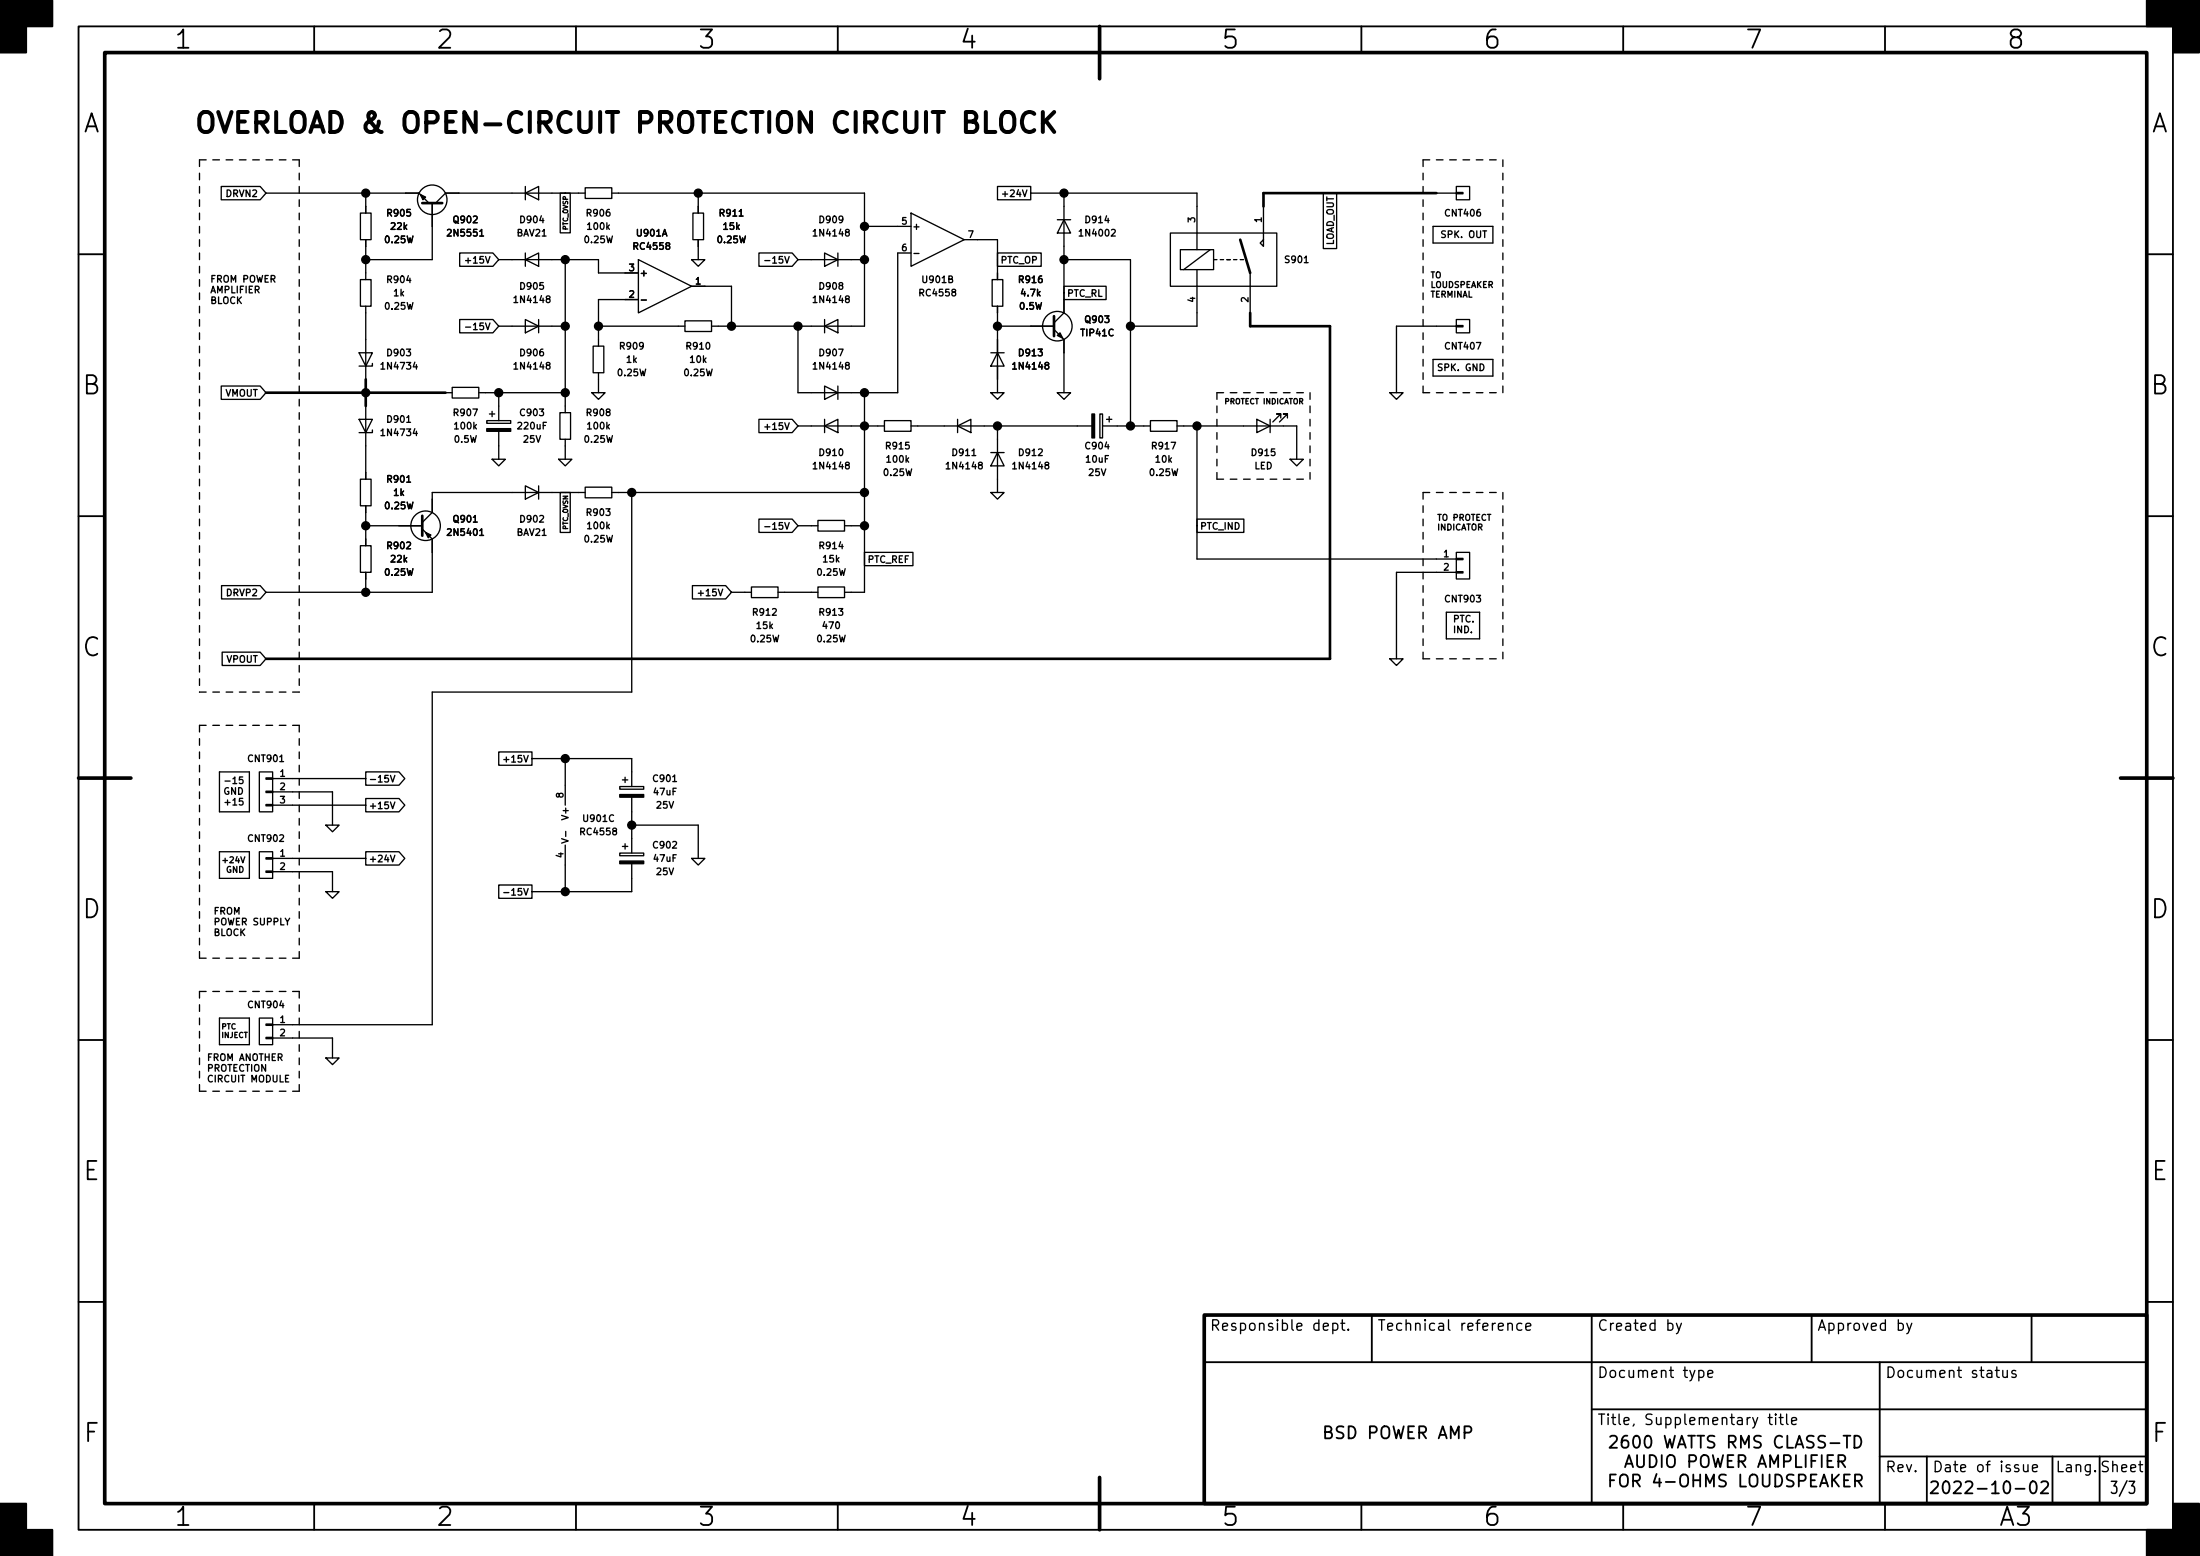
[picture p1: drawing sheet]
<svg xmlns="http://www.w3.org/2000/svg" width="420mm" height="297mm" viewBox="0 0 420 297" stroke-linecap="round" stroke-linejoin="round" font-family="sans-serif">
<g fill="none" stroke="#000" stroke-width=".35">
<path d="M15 5h400v287h-400zM60 5v5M110 5v5M160 5v5M210 5v5M260 5v5M310 5v5M360 5v5M15 48.5h5M410 48.5h5M15 98.5h5M410 98.5h5"/>
<path d="M15 148.5h5M410 148.5h5M15 198.5h5M410 198.5h5M15 248.5h5M262 251v9M304 251v36M346 251v9M388 251v9M410 248.5h5M230 260h180M304 269h106"/>
<path d="M307.5 274.3l.3-.2h.6a.62 .62 0 0 1 .3 1l-1.3 1.3h1.4M310.6 279.4h1.1M310.8 274.1a.91 .91 0 0 0-1.1 1v.8l.2 .4 .7 .1 .3-.2 .1-.8-.2-.3-.7-.1-.4 .4M312.2 274.2a.55 .55 0 0 1 .9 .3 1.19 1.19 0 0 1-.7 1.9 1.53 1.53 0 0 1-.2-2.2zM312.7 277.8v1.8l.4 .5h.4l.5-.5v-1.8M314.4 274.2a.55 .55 0 0 1 .9 .3 1.19 1.19 0 0 1-.7 1.9 1.53 1.53 0 0 1-.2-2.2zM315.1 277.8a1.21 1.21 0 0 1 1.3 .7 1.21 1.21 0 0 1-.5 1.5l-.8 .1zM317.4 277.8v2.3M317.9 274.1l.6 2.3 .4-1.7 .4 1.7 .6-2.3M318.7 277.9a.77 .77 0 0 1 .8-.1 .77 .77 0 0 1 .4 .7v.8a.77 .77 0 0 1-.8 .8 .77 .77 0 0 1-.8-.8v-.8l.2-.4zM320.4 276.4l.8-2.3 .8 2.3M320.6 275.7h1.1"/>
<path d="M322.4 274.1h1.3M322.6 279h.9a.62 .62 0 0 0 .5-.6 .62 .62 0 0 0-.5-.6h-.9v2.3M323.1 274.1v2.3M324.1 274.1h1.4M324.8 274.1v2.3M324.9 278.1a.77 .77 0 0 1 .9-.3 .77 .77 0 0 1 .5 .7v.8a.77 .77 0 0 1-.7 .8 .77 .77 0 0 1-.8-.8zM327.1 277.8l.6 2.3 .4-1.7 .4 1.7 .6-2.3M327.4 274.2l-.8-.1a.56 .56 0 0 0-.5 .5 .56 .56 0 0 0 .5 .6 .84 .84 0 0 1 .8 .5 .59 .59 0 0 1-.4 .7l-.9-.1M330 278.9h.7M330.2 275.3h.9a.62 .62 0 0 0 .4-.6 .62 .62 0 0 0-.4-.6h-.9v2.3M330.7 275.3l.8 1.1M331.1 277.8h-1.1v2.3h1.1"/>
<path d="M332 279h.9a.62 .62 0 0 0 .5-.6 .62 .62 0 0 0-.5-.6h-.9v2.3M332.5 276.4v-2.3l.7 1.6 .8-1.6v2.3M332.6 279l.8 1.1M336 279.4h1.1M336.3 274.2l-.9-.1a.56 .56 0 0 0-.4 .5 .56 .56 0 0 0 .4 .6 .84 .84 0 0 1 .9 .5 .59 .59 0 0 1-.4 .7l-.9-.1M340.4 274.3a.92 .92 0 0 0-1.2 0 .92 .92 0 0 0-.3 1.1 .86 .86 0 0 0 .5 .9 .86 .86 0 0 0 1-.1M340.7 279h.9a.62 .62 0 0 0 .4-.6 .62 .62 0 0 0-.4-.6h-.9v2.3M341.3 274.1v2.3h1.1M342.9 276.4l.7-2.3 .8 2.3M343 277.8v2.3h1.1M343.1 275.7h1.1M344.9 277.8v2.3"/>
<path d="M345.9 278.9h.8M346.4 274.2l-.9-.1a.56 .56 0 0 0-.4 .5 .56 .56 0 0 0 .4 .6 .85 .85 0 0 1 .9 .5 .59 .59 0 0 1-.5 .7l-.8-.1M347 277.8h-1.1v2.3M347.9 277.8v2.3M348.6 274.2l-.9-.1a.56 .56 0 0 0-.4 .5 .56 .56 0 0 0 .4 .6 .84 .84 0 0 1 .9 .5 .59 .59 0 0 1-.5 .7l-.8-.1M349 278.9h.8M349.6 275.5h1.7M350.1 277.8h-1.1v2.3h1.1M351.1 279h.9a.62 .62 0 0 0 .4-.6 .62 .62 0 0 0-.4-.6h-.9v2.3M351.6 279l.8 1.1M352.1 274.1h1.3M352.7 274.1v2.3"/>
<path d="M354.2 274.1a1.21 1.21 0 0 1 1.3 .7 1.21 1.21 0 0 1-.5 1.5l-.8 .1zM359 278h51M359 260v27M368 278v9M392 278v9M401 278v9M60 287v5M110 287v5M160 287v5M210 287v5M260 287v5M307.5 282.6h.8"/>
<path d="M308.6 281.5h-1.1v2.3M309.5 281.8a.77 .77 0 0 1 .9-.3 .77 .77 0 0 1 .5 .7v.8a.77 .77 0 0 1-.8 .8 .77 .77 0 0 1-.7-.8zM310 287v5M310.3 280.1l.8-2.3 .8 2.3M311.9 282.7h.9a.62 .62 0 0 0 .4-.6 .62 .62 0 0 0-.4-.6h-.9v2.3M312.4 282.7l.8 1.1M316.4 281.4l-.6 1.6h1.5M316.9 282.2v1.6M318.1 282.9h1.8M321.2 281.6a.77 .77 0 0 1 .8-.1 .77 .77 0 0 1 .4 .7v.8a.77 .77 0 0 1-.8 .8 .77 .77 0 0 1-.7-.8v-.8l.1-.4zM323.4 282.6h1.3M323.4 281.5v2.3"/>
<path d="M324.7 281.5v2.3M325.8 283.8v-2.3l.8 1.6 .7-1.6v2.3M329.6 281.6l-.9-.1a.56 .56 0 0 0-.4 .5 .56 .56 0 0 0 .4 .6 .84 .84 0 0 1 .9 .5 .59 .59 0 0 1-.4 .7l-.9-.1M332.4 281.5v2.3h1.1M334.2 281.8a.77 .77 0 0 1 .9-.3 .77 .77 0 0 1 .6 .7v.8a.77 .77 0 0 1-.8 .8 .77 .77 0 0 1-.8-.8zM335.8 280.1l.7-2.3 .8 2.3M336.6 281.5v1.8l.5 .5h.4l.5-.5v-1.8M338.1 280.1v-2.3l.7 1.6 .8-1.6v2.3M339 281.5a1.21 1.21 0 0 1 1.4 .7 1.21 1.21 0 0 1-.5 1.5l-.9 .1zM342.6 281.6l-.9-.1a.56 .56 0 0 0-.5 .5 .56 .56 0 0 0 .5 .6 .85 .85 0 0 1 .9 .5 .59 .59 0 0 1-.5 .7l-.9-.1M343.5 282.7h.9a.62 .62 0 0 0 .5-.6 .62 .62 0 0 0-.5-.6h-.9v2.3M345.8 282.6h.8"/>
<path d="M346.9 281.5h-1.1v2.3h1.1M347.6 283.8l.8-2.3 .7 2.3M347.8 283.1h1.1M349.9 281.5v2.3M350.2 282.5l1 1.3M351.2 281.5l-1.3 1.3M352.2 282.6h.8M353.3 281.5h-1.1v2.3h1.1M354.3 282.7h.8a.62 .62 0 0 0 .5-.6 .62 .62 0 0 0-.5-.6h-.8v2.3M354.8 282.7l.8 1.1M360 287v5M368.8 283l.3-.2h.6a.62 .62 0 0 1 .3 1l-1.3 1.3h1.4"/>
<path d="M389.8 283l.4-.2h.5a.62 .62 0 0 1 .4 1l-1.4 1.3h1.5"/>
</g>
<path d="M20 10h390v277h-390zM210 5v10M15 148.5h10M405 148.5h10M230 251h180v36h-180zM210 282v10" fill="none" stroke="#000" stroke-width=".7"/>
<path d="M0 0h10v5h-5v5h-5zM410 0h10v10h-5v-5h-5zM0 287h5v5h5v5h-10zM415 287h5v10h-10v-5h5z" fill="#000" stroke="#000" stroke-width=".35"/>
<g fill="none" stroke="#000" stroke-width=".25">
<path d="M42.2 35.6h7.5l1.1 1.3-1.1 1.2h-7.5zM50.8 36.9h29.2l1.9 1.9M69.8 36.9v3.8M82.5 38.8v10.8h-12.7M100.3 36.9l2.6-1.3v2.5zM100.3 35.6v2.5M107 36.9h1.9v7.6h-1.9zM111.8 35.9h5v2h-5zM111.8 36.9h-26.7l-1.9 1.9M116.8 36.9h48.3v25.4h-29.2M133.3 36.9v3.8M190.5 35.6h6.3v2.5h-6.3z"/>
<path d="M191.5 37h.9M196.8 36.9h31.8v10.8M203.2 36.9v22.8l-1.9 1.9M241.3 39.4v6.4M252.7 36.9h2.6v10.6h-2.6zM274.3 36.9h3.8M278.1 36.7h1.3v.3h-1.3zM278.1 35.6h2.6v2.5h-2.6zM68.8 53.4h2.1v5.1h-2.1zM68.8 40.7h2.1v5.1h-2.1zM69.8 45.8v7.6M69.8 58.5v13.9"/>
<path d="M87.8 48.3h6.3l1.1 1.3-1.1 1.2h-6.3zM88.9 49.7h1M91.6 45.1h.7M95.2 49.6h19.1v2.5h7.6M100.3 49.6l2.6-1.3v2.5zM100.3 48.3v2.5M107.9 49.6v29.2M121.9 49.6l10.2 5-10.2 5.1zM121.9 57.2h-7.6v8.9M122.5 57.3h.9M132.1 49.6h2.5l-1.3 1.2zM132.1 54.6h7.6v7.7"/>
<path d="M132.3 40.7h2.1v5.1h-2.1zM133.3 45.8v3.8M144.9 48.3h6.4l1.1 1.3-1.1 1.2h-6.4zM146.1 49.7h.9M152.4 49.6h12.7M157.5 48.3l2.5 1.3-2.5 1.2zM160 48.3v2.5M165.1 43.2h8.9M174 40.7l10.1 5.1-10.1 5zM174 48.3h-2.6v26.7h-19v-12.7M174.5 48.4h1M184.1 45.8h6.4v7.6"/>
<path d="M189.5 53.4h2v5.1h-2zM190.5 48.3h8.3v2.5h-8.3zM190.5 58.5v16.5M201.9 41.9h2.6M203.2 41.9l1.3 2.6h-2.6zM203.2 54.6h8v2.6h-8zM203.2 49.6h12.7v31.7M223.5 44.5h20.3v10.1h-20.3zM225.4 47.7h6.4v3.8h-6.4zM228.6 51.5v10.8h-12.7M231.1 47.7l-5 3.8M231.8 49.6h.6"/>
<path d="M233 49.6h.7M234.3 49.6h.6M235.6 49.6h.6M236.9 49.6h.6M238.8 52.1v7.6M241.3 45.8v1.2l-.6-.6zM273.7 43.2h11.4v3.2h-11.4zM283.2 44.1h.7M42.2 73.7h7.5l1.1 1.3-1.1 1.2h-7.5zM68.6 67.3h2.5l-1.3 2.6zM69.8 77.5v14M71.1 69.4v.5h-2.5"/>
<path d="M85.1 75h1.3M86.4 74h5v2h-5zM87.8 61h6.3l1.1 1.3-1.1 1.2h-6.3zM88.9 62.4h1M91.4 75h16.5M93.5 79h1M94 78.5v1M95.2 62.3h12.7M95.2 75v5.3M100.3 61l2.6 1.3-2.6 1.2zM102.9 61v2.5M106.9 78.8h2.1v5.1h-2.1z"/>
<path d="M113 75h2.6l-1.3 1.2zM113.3 66.1h2v5.1h-2zM114.3 71.2v3.8M114.3 62.3h16.5M130.8 61.3h5.1v2h-5.1zM157.5 62.3l2.5-1.3v2.5zM157.5 73.7l2.5 1.3-2.5 1.2zM157.5 61v2.5M160 73.7v2.5M165.1 75v38.1h-3.8M189.2 75h2.6l-1.3 1.2zM189.2 67.3h2.6"/>
<path d="M190.5 67.3l1.3 2.6h-2.6zM190.5 62.3h10.8M201.3 62.9l1.9 1.9v10.2M201.9 75h2.6l-1.3 1.2zM210.1 79h.5v4.6h-.5zM211.8 79.5v1.1M244.6 79.8v-.8h-.8h.8l-1.5 1.6M245.9 79.8v-.8h-.8h.8l-1.6 1.6M265.4 75h2.6l-1.3 1.2zM273.7 68.6h11.4v3.2h-11.4zM278.1 62.1h1.3v.3h-1.3zM278.1 61h2.6v2.5h-2.6z"/>
<path d="M278.1 62.3h-11.4v12.7M282.7 69.5a.64 .64 0 0 1 .7 .6 .64 .64 0 0 1-.7 .6zM68.6 80h2.5l-1.3 2.6zM68.8 91.5h2.1v5.1h-2.1zM69.8 96.6v7.6M71.1 82.1v.5h-2.5M93 80.3h4.5v.5h-4.5zM94 87.7h2.5l-1.3 1.2zM95.2 82.3v5.4M100.3 92.7l2.6 1.3-2.6 1.3zM102.9 92.7v2.6M106.7 87.7h2.5l-1.3 1.2z"/>
<path d="M107 94h1.9v7.6h-1.9zM107.9 83.9v3.8M111.8 93h5v2h-5zM111.8 94h-29.3v3.8l-1.9 1.9M116.8 94h48.3M120.6 94v38.1h-38.1v63.5h-30.4M144.9 80h6.4l1.1 1.3-1.1 1.3h-6.4zM144.9 99.1h6.4l1.1 1.3-1.1 1.2h-6.4zM146.1 81.5h.9M152.4 81.3h16.5M156.2 99.4h5.1v2h-5.1zM157.5 81.3l2.5-1.3v2.6z"/>
<path d="M157.5 80v2.6M168.9 80.3h5.1v2h-5.1zM174 81.3h34.5M182.9 81.3l2.5-1.3v2.6zM182.9 80v2.6M189.2 94h2.6l-1.3 1.3zM189.2 86.4h2.6M190.5 86.4l1.3 2.5h-2.6zM190.5 81.3v12.7M210.6 81.3h9.1M211.3 80h1M219.7 80.3h5.1v2h-5.1z"/>
<path d="M224.8 81.3h22.8v6.4M228.6 99.1h9v2.5h-9zM228.6 81.3v25.4h49.5M240 80l2.6 1.3-2.6 1.3zM242.6 80v2.6M246.4 87.7h2.5l-1.3 1.2zM42.3 111.8h7.4l1.1 1.3-1.1 1.2h-7.4zM68.8 104.2h2.1v5.1h-2.1zM69.8 109.3v3.8M69.8 100.4h10.8M80.6 101l1.9 1.9v10.2h-31.7M91.6 102.2h.7"/>
<path d="M132.2 111.8h6.4l1.1 1.3-1.1 1.2h-6.4zM133.4 113.2h.9M139.7 113.1h3.8M143.5 112.1h5.1v2h-5.1zM146.1 100.5h.9M148.6 113.1h7.6M152.4 100.4h3.8M156.2 112.1h5.1v2h-5.1zM161.3 100.4h3.8M165.1 105.4h9.3v2.6h-9.3zM276.2 116.9h6.4v5.1h-6.4zM278.1 109.1h1.3v.3h-1.3z"/>
<path d="M278.1 106.6h1.3v.2h-1.3zM278.1 105.4h2.6v5.1h-2.6zM278.1 109.3h-11.4v16.5M42.4 124.5h7.3l1.1 1.3-1.1 1.2h-7.3zM265.4 125.8h2.6l-1.3 1.2zM41.9 147.4h5.7v7.6h-5.7zM46.4 148.3h-.6l-.1 .6 .2-.1 .4 .1 .1 .1v.5l-.2 .1-.5-.1M46.4 152.4h-.6l-.1 .6 .2-.1 .4 .1 .1 .1v.5l-.2 .1-.5-.1M49.5 147.4h2.6v7.6h-2.6zM50.8 153.6h1.3v.2h-1.3zM50.8 151h1.3v.3h-1.3zM50.8 148.5h1.3v.3h-1.3z"/>
<path d="M52.1 148.6h17.7M52.1 151.2h11.4v6.3M52.1 153.7h17.7M62.2 157.5h2.6l-1.3 1.3zM69.8 152.4h6.4l1.1 1.3-1.1 1.3h-6.4zM69.8 147.4h6.4l1.1 1.2-1.1 1.3h-6.4zM74.6 153.1l.4 1.3 .4-1.3M74.6 148l.4 1.3 .4-1.3M95.2 143.5h6.4v2.6h-6.4zM96.2 145h1M101.6 144.8h19v5.4M107.9 144.8v8.9"/>
<path d="M108 158.7v1M118.4 150.2h4.5v.5h-4.5zM118.9 148.9h1M119.4 148.4v1M120.6 157.5h12.7v6.4M120.6 152.2v10.7M41.9 162.6h5.7v5.1h-5.7zM46 163.6l.4 1.1 .4-1.1M49.5 162.6h2.6v5.1h-2.6zM50.8 166.3h1.3v.2h-1.3zM50.8 163.7h1.3v.3h-1.3zM52.1 163.9h17.7"/>
<path d="M52.1 166.4h11.4v3.8M62.2 170.2h2.6l-1.3 1.3zM69.8 162.6h6.4l1.1 1.3-1.1 1.2h-6.4zM74.6 163.3l.4 1.2 .4-1.2M95.2 168.9h6.4v2.6h-6.4zM96.2 170.4h1M107.3 160.1l1.2 .4-1.2 .5M107.9 161.3v8.9M118.4 162.9h4.5v.5h-4.5zM118.9 161.6h1M119.4 161.1v1M120.6 164.9v5.3h-19"/>
<path d="M132.1 163.9h2.5l-1.3 1.2zM41.9 194.3h5.7v5.1h-5.7zM49.5 194.3h2.6v5.1h-2.6zM50.8 198h1.3v.3h-1.3zM50.8 195.5h1.3v.2h-1.3zM52.1 198.2h11.4v3.8M62.2 202h2.6l-1.3 1.2zM254.5 252.7l.6-.1 .4 .4v.6l-.2 .2h-.8M254.5 252.6v2M256.1 252.6h.7M256.4 251.9v1.8v.1l.4 .1M257.5 253.8v.1l-.1-.1h.1v.1"/>
<path d="M288 252.8a.5 .5 0 0 1 .8 .1v1M290.6 252.7l-.5-.1-.4 .4v.6l.2 .2h.7M291.4 253.3l1-.2-.1-.4-.6-.1-.3 .3 .1 .9h.8M320.2 252.6l.4 1.3M321.1 252.6l-.7 1.8-.2 .2M364.2 252.6l.4 1.3M365.1 252.6l-.7 1.8-.2 .2M324.4 261.7l.6-.1 .4 .4v.6l-.2 .2h-.8M326.2 262.3l.9-.2-.1-.4-.6-.1-.2 .3 .1 .9h.7M337.7 270.6h.7M338 269.9v1.8l.1 .1 .3 .1M339.1 269.9v.2l.1-.1-.1-.1v.2"/>
<path d="M339.1 270.6v1.3M339.8 270.6h.7M340.1 269.9v1.8l.1 .1 .3 .1M341.2 269.9v1.8l.3 .2M342.2 271.3l.9-.2-.1-.4-.5-.1-.3 .3 .1 .9h.7M381.1 261.6h.7M381.4 260.9v1.8v.1l.4 .1M382.5 261.6l.1 1.2a.54 .54 0 0 0 .8 0M383.4 261.6v1.3M385 261.7l-.5-.1-.3 .3 .1 .3 .7 .2 .1 .2-.1 .2h-.8M386.4 279.6l.1 1.2a.54 .54 0 0 0 .8 0M387.3 279.6v1.3"/>
<path d="M408.4 279.6h.8M408.7 278.9v1.8l.1 .1 .4 .1M388.2 280.3l.9-.2-.1-.4-.6-.1-.2 .3 .1 .9h.7"/>
<circle cx="82.5" cy="38.1" r="2.82"/>
<circle cx="201.9" cy="62.3" r="2.82"/>
<circle cx="81.3" cy="100.4" r="2.82"/>
</g>
<path d="M80.6 38.8h3.9M274.3 36.9h-33v2.5M236.9 45.8l1.9 6.3M238.8 59.7v2.6h15.2v63.5h-203.2M50.8 75h34.3M69.8 72.4v5.1M201.3 60.4v3.8M80.6 98.5v3.8" fill="none" stroke="#000" stroke-width=".51"/>
<g fill="#000" stroke="#000" stroke-width=".25">
<path d="M80.3 37.1l1 .5-.5 .5zM201.9 64l.5-.5 .5 1.1zM93 81.8h4.5v.5h-4.5zM208.5 79h.5v4.6h-.5zM81.3 101.6l1 .5-.5 .6zM118.4 151.7h4.5v.5h-4.5zM118.4 164.4h4.5v.5h-4.5z"/>
<circle cx="69.9" cy="36.9" r=".76"/>
<circle cx="133.4" cy="36.9" r=".76"/>
<circle cx="203.2" cy="36.9" r=".76"/>
<circle cx="69.8" cy="49.6" r=".76"/>
<circle cx="107.9" cy="49.6" r=".76"/>
<circle cx="165.1" cy="49.6" r=".76"/>
<circle cx="165.1" cy="43.2" r=".76"/>
<circle cx="203.2" cy="49.6" r=".76"/>
<circle cx="69.8" cy="75" r=".76"/>
<circle cx="95.2" cy="75" r=".76"/>
<circle cx="107.9" cy="62.3" r=".76"/>
<circle cx="107.9" cy="75" r=".76"/>
<circle cx="114.3" cy="62.3" r=".76"/>
<circle cx="139.7" cy="62.3" r=".76"/>
<circle cx="152.4" cy="62.3" r=".76"/>
<circle cx="165.1" cy="75" r=".76"/>
<circle cx="190.5" cy="62.3" r=".76"/>
<circle cx="215.9" cy="62.3" r=".76"/>
<circle cx="120.6" cy="94" r=".76"/>
<circle cx="165.1" cy="94" r=".76"/>
<circle cx="165.1" cy="81.3" r=".76"/>
<circle cx="190.5" cy="81.3" r=".76"/>
<circle cx="215.9" cy="81.3" r=".76"/>
<circle cx="228.6" cy="81.3" r=".76"/>
<circle cx="69.8" cy="113.1" r=".76"/>
<circle cx="69.8" cy="100.4" r=".76"/>
<circle cx="165.1" cy="100.4" r=".76"/>
<circle cx="107.9" cy="144.8" r=".76"/>
<circle cx="120.6" cy="157.5" r=".76"/>
<circle cx="107.9" cy="170.2" r=".76"/>
</g>
<path d="M191.7 21.6a1.27 1.27 0 0 1 1.4-.1 1.27 1.27 0 0 1 .6 1.2v1.2a1.27 1.27 0 0 1-1.3 1.3 1.27 1.27 0 0 1-1.2-1.3v-1.2l.2-.8zM197.5 21.7a1.32 1.32 0 0 0-2.2 .6 2.02 2.02 0 0 0 1.1 2.9h.4l.7-.4M199.2 21.4v3.8M199.7 23l1.6 2.2M201.3 21.4l-2.1 2.2" fill="none" stroke="#000" stroke-width=".76"/>
<g fill="none" stroke="#000" stroke-width=".25" stroke-dasharray="1.3 1.3">
<path d="M38.1 30.5h19M38.1 30.5v101.6M57.1 30.5v101.6M271.8 30.5v44.5M271.8 30.5h15.2M232.4 75h17.8M232.4 75v16.5M271.8 75h15.2M287 75v-44.5M232.4 91.5h17.8M250.2 91.5v-16.5M271.8 94h15.2"/>
<path d="M271.8 94v31.8M38.1 138.5v44.4M38.1 138.5h19M57.1 132.1h-19M271.8 125.8h15.2M287 125.8v-31.8M38.1 189.3h19M38.1 189.3v19M38.1 182.9h19M57.1 182.9v-44.4M38.1 208.3h19M57.1 208.3v-19"/>
</g>
<text font-size="5.3" x="36.8" y="25.4">OVERLOAD &amp; OPEN-CIRCUIT PROTECTION CIRCUIT BLOCK</text>
<g font-size="4.9">
<text x="33.6" y="9.3">1</text>
<text x="83.6" y="9.3">2</text>
<text x="133.6" y="9.3">3</text>
<text x="183.6" y="9.3">4</text>
<text x="233.6" y="9.3">5</text>
<text x="283.6" y="9.3">6</text>
<text x="333.6" y="9.3">7</text>
<text x="383.6" y="9.3">8</text>
<text x="15.7" y="25.3">A</text>
<text x="410.7" y="25.3">A</text>
<text x="15.7" y="75.3">B</text>
<text x="410.7" y="75.3">B</text>
<text x="15.7" y="125.3">C</text>
<text x="410.7" y="125.3">C</text>
<text x="15.7" y="175.3">D</text>
<text x="410.7" y="175.3">D</text>
<text x="15.9" y="225.3">E</text>
<text x="410.9" y="225.3">E</text>
<text x="16" y="275.3">F</text>
<text x="411" y="275.3">F</text>
<text x="33.6" y="291.3">1</text>
<text x="83.6" y="291.3">2</text>
<text x="133.6" y="291.3">3</text>
<text x="183.6" y="291.3">4</text>
<text x="233.6" y="291.3">5</text>
<text x="283.6" y="291.3">6</text>
<text x="333.6" y="291.3">7</text>
<text x="381.9" y="291.3">A3</text>
</g>
<g font-size="3.2">
<text x="253.1" y="274.7">BSD POWER AMP</text>
<text x="371.8" y="285.2">2022-10-02</text>
<text x="403.8" y="285.2">3/3</text>
</g>
<g font-size="2.8">
<text x="231" y="254">Responsible dept.</text>
<text x="263" y="254">Technical reference</text>
<text x="305" y="254">Created by</text>
<text x="347" y="254">Approved by</text>
<text x="305" y="263">Document type</text>
<text x="360" y="263">Document status</text>
<text x="305" y="272">Title, Supplementary title</text>
<text x="360" y="281">Rev.</text>
<text x="369" y="281">Date of issue</text>
<text x="392.5" y="281">Lang. Sheet</text>
</g>
<g font-size="1.8">
<text x="43.4" y="37.6">DRVN2</text>
<text x="74.1" y="41.3">R905</text>
<text x="112.2" y="41.3">R906</text>
<text x="137.6" y="41.3">R911</text>
<text x="192.2" y="37.6">+24V</text>
<text x="276.1" y="41.3">CNT406</text>
<text x="73.6" y="46.4">0.25W</text>
<text x="74.7" y="43.9">22k</text>
<text x="85.8" y="45.1">2N5551</text>
<text x="86.7" y="42.6">Q902</text>
<text x="98.7" y="45.1">BAV21</text>
<text x="99.5" y="42.6">D904</text>
<text x="111.7" y="46.4">0.25W</text>
<text x="112.3" y="43.9">100k</text>
<text x="121.2" y="47.7">RC4558</text>
<text x="121.7" y="45.1">U901A</text>
<text x="137.1" y="46.4">0.25W</text>
<text x="138.2" y="43.9">15k</text>
<text x="155.7" y="45.1">1N4148</text>
<text x="156.6" y="42.6">D909</text>
<text x="172.2" y="42.9">5</text>
<text x="172.2" y="47.9">6</text>
<text x="174.1" y="43.9">+</text>
<text x="184.9" y="45.4">7</text>
<text x="206.5" y="45.1">1N4002</text>
<text x="207.4" y="42.6">D914</text>
<text x="228.2" y="42.4" transform="rotate(-90 228.2 42.4)">3</text>
<text x="240.9" y="42.4" transform="rotate(-90 240.9 42.4)">1</text>
<text x="254.7" y="47.1" transform="rotate(-90 254.7 47.1)">LOAD_OUT</text>
<text x="275" y="45.4">SPK. OUT</text>
<text x="40" y="53.9">FROM POWER</text>
<text x="89.6" y="50.3">+15V</text>
<text x="120.2" y="51.8">3</text>
<text x="122" y="52.7">+</text>
<text x="147.2" y="50.3">-15V</text>
<text x="191" y="50.3">PTC_OP</text>
<text x="245.6" y="50.2">S901</text>
<text x="40" y="56">AMPLIFIER</text>
<text x="40" y="58">BLOCK</text>
<text x="73.6" y="59.1">0.25W</text>
<text x="74.1" y="54">R904</text>
<text x="75.2" y="56.6">1k</text>
<text x="98.5" y="57.8">1N4148</text>
<text x="99.5" y="55.3">D905</text>
<text x="120.2" y="56.8">2</text>
<text x="132.9" y="54.3">1</text>
<text x="155.7" y="57.8">1N4148</text>
<text x="156.6" y="55.3">D908</text>
<text x="175.8" y="56.6">RC4558</text>
<text x="176.3" y="54">U901B</text>
<text x="194.7" y="54">R916</text>
<text x="194.8" y="59.1">0.5W</text>
<text x="195.1" y="56.6">4.7k</text>
<text x="203.7" y="56.6">PTC_RL</text>
<text x="228.2" y="57.7" transform="rotate(-90 228.2 57.7)">4</text>
<text x="238.4" y="57.7" transform="rotate(-90 238.4 57.7)">2</text>
<text x="90.1" y="63">-15V</text>
<text x="206.6" y="64.2">TIP41C</text>
<text x="207.4" y="61.6">Q903</text>
<text x="73.1" y="70.5">1N4734</text>
<text x="74.1" y="68">D903</text>
<text x="98.5" y="70.5">1N4148</text>
<text x="99.5" y="68">D906</text>
<text x="118.1" y="71.8">0.25W</text>
<text x="118.5" y="66.7">R909</text>
<text x="119.7" y="69.3">1k</text>
<text x="130.8" y="71.8">0.25W</text>
<text x="131.2" y="66.7">R910</text>
<text x="131.9" y="69.3">10k</text>
<text x="155.7" y="70.5">1N4148</text>
<text x="156.6" y="68">D907</text>
<text x="193.8" y="70.5">1N4148</text>
<text x="194.7" y="68">D913</text>
<text x="274.3" y="70.8">SPK. GND</text>
<text x="276.1" y="66.7">CNT407</text>
<text x="43" y="75.7">VMOUT</text>
<text x="73.1" y="83.2">1N4734</text>
<text x="74.1" y="80.7">D901</text>
<text x="86.8" y="79.4">R907</text>
<text x="86.9" y="82">100k</text>
<text x="99" y="82">220uF</text>
<text x="99.5" y="79.4">C903</text>
<text x="112.2" y="79.4">R908</text>
<text x="112.3" y="82">100k</text>
<text x="146.8" y="82">+15V</text>
<text x="86.8" y="84.5">0.5W</text>
<text x="100" y="84.5">25V</text>
<text x="111.7" y="84.5">0.25W</text>
<text x="155.7" y="89.6">1N4148</text>
<text x="156.6" y="87">D910</text>
<text x="169.3" y="85.8">R915</text>
<text x="169.5" y="88.3">100k</text>
<text x="181.1" y="89.6">1N4148</text>
<text x="182" y="87">D911</text>
<text x="193.8" y="89.6">1N4148</text>
<text x="194.7" y="87">D912</text>
<text x="207.4" y="85.8">C904</text>
<text x="207.5" y="88.3">10uF</text>
<text x="220.1" y="85.8">R917</text>
<text x="220.8" y="88.3">10k</text>
<text x="239.2" y="87">D915</text>
<text x="239.5" y="89.6">LED</text>
<text x="74.1" y="92.1">R901</text>
<text x="75.2" y="94.7">1k</text>
<text x="168.9" y="90.8">0.25W</text>
<text x="208" y="90.8">25V</text>
<text x="219.7" y="90.8">0.25W</text>
<text x="73.6" y="97.2">0.25W</text>
<text x="86.7" y="99.7">Q901</text>
<text x="99.5" y="99.7">D902</text>
<text x="112.2" y="98.5">R903</text>
<text x="112.3" y="101">100k</text>
<text x="147.2" y="101.1">-15V</text>
<text x="229.1" y="101.1">PTC_IND</text>
<text x="74.1" y="104.8">R902</text>
<text x="74.7" y="107.4">22k</text>
<text x="85.8" y="102.3">2N5401</text>
<text x="98.7" y="102.3">BAV21</text>
<text x="111.7" y="103.5">0.25W</text>
<text x="156.6" y="104.8">R914</text>
<text x="157.3" y="107.4">15k</text>
<text x="165.6" y="107.4">PTC_REF</text>
<text x="275.7" y="106.4">1</text>
<text x="43.5" y="113.8">DRVP2</text>
<text x="73.6" y="109.9">0.25W</text>
<text x="134.1" y="113.8">+15V</text>
<text x="156.2" y="109.9">0.25W</text>
<text x="275.7" y="108.9">2</text>
<text x="143.9" y="117.5">R912</text>
<text x="156.6" y="117.5">R913</text>
<text x="276.1" y="115">CNT903</text>
<text x="277.4" y="118.8">PTC.</text>
<text x="143.5" y="122.6">0.25W</text>
<text x="144.6" y="120.1">15k</text>
<text x="156.2" y="122.6">0.25W</text>
<text x="157.3" y="120.1">470</text>
<text x="277.4" y="120.8">IND.</text>
<text x="43.3" y="126.5">VPOUT</text>
<text x="42.5" y="149.6">-15</text>
<text x="47.5" y="145.5">CNT901</text>
<text x="53.5" y="148.3">1</text>
<text x="70.3" y="149.4">-15V</text>
<text x="96.9" y="145.5">+15V</text>
<text x="124.9" y="149.3">C901</text>
<text x="42.5" y="151.7">GND</text>
<text x="42.5" y="153.7">+15</text>
<text x="53.5" y="150.8">2</text>
<text x="53.5" y="153.4">3</text>
<text x="70.3" y="154.4">+15V</text>
<text x="107.6" y="152.3" transform="rotate(-90 107.6 152.3)">8</text>
<text x="124.9" y="151.8">47uF</text>
<text x="125.4" y="154.3">25V</text>
<text x="47.5" y="160.7">CNT902</text>
<text x="108.6" y="156" transform="rotate(-90 108.6 156)">V+</text>
<text x="111.1" y="159.4">RC4558</text>
<text x="111.5" y="156.9">U901C</text>
<text x="124.9" y="162">C902</text>
<text x="53.5" y="163.5">1</text>
<text x="53.5" y="166.1">2</text>
<text x="70.3" y="164.6">+24V</text>
<text x="107.6" y="163.7" transform="rotate(-90 107.6 163.7)">4</text>
<text x="124.9" y="164.5">47uF</text>
<text x="125.4" y="167">25V</text>
<text x="97.4" y="170.9">-15V</text>
<text x="40.6" y="174.6">FROM</text>
<text x="40.6" y="176.6">POWER SUPPLY</text>
<text x="40.6" y="178.7">BLOCK</text>
<text x="47.5" y="192.4">CNT904</text>
<text x="53.5" y="195.3">1</text>
<text x="53.5" y="197.8">2</text>
<text x="39.4" y="202.5">FROM ANOTHER</text>
<text x="39.4" y="204.6">PROTECTION</text>
<text x="39.4" y="206.6">CIRCUIT MODULE</text>
</g>
<g font-size="1.6">
<text x="273" y="53.1">TO</text>
<text x="273" y="54.9">LOUDSPEAKER</text>
<text x="273" y="56.8">TERMINAL</text>
<text x="274.3" y="99.4">TO PROTECT</text>
<text x="274.3" y="101.2">INDICATOR</text>
<text x="42.2" y="164.8">+24V</text>
<text x="42.6" y="166.6">GND</text>
</g>
<g font-size="1.4">
<text x="233.7" y="77.2">PROTECT INDICATOR</text>
<text x="42.2" y="196.5">PTC</text>
<text x="42.2" y="198.1">INJECT</text>
</g>
<g font-size="1.2">
<text x="108.5" y="43.8" transform="rotate(-90 108.5 43.8)">PTC_OVSP</text>
<text x="108.5" y="101" transform="rotate(-90 108.5 101)">PTC_OVSN</text>
</g>
</svg>
